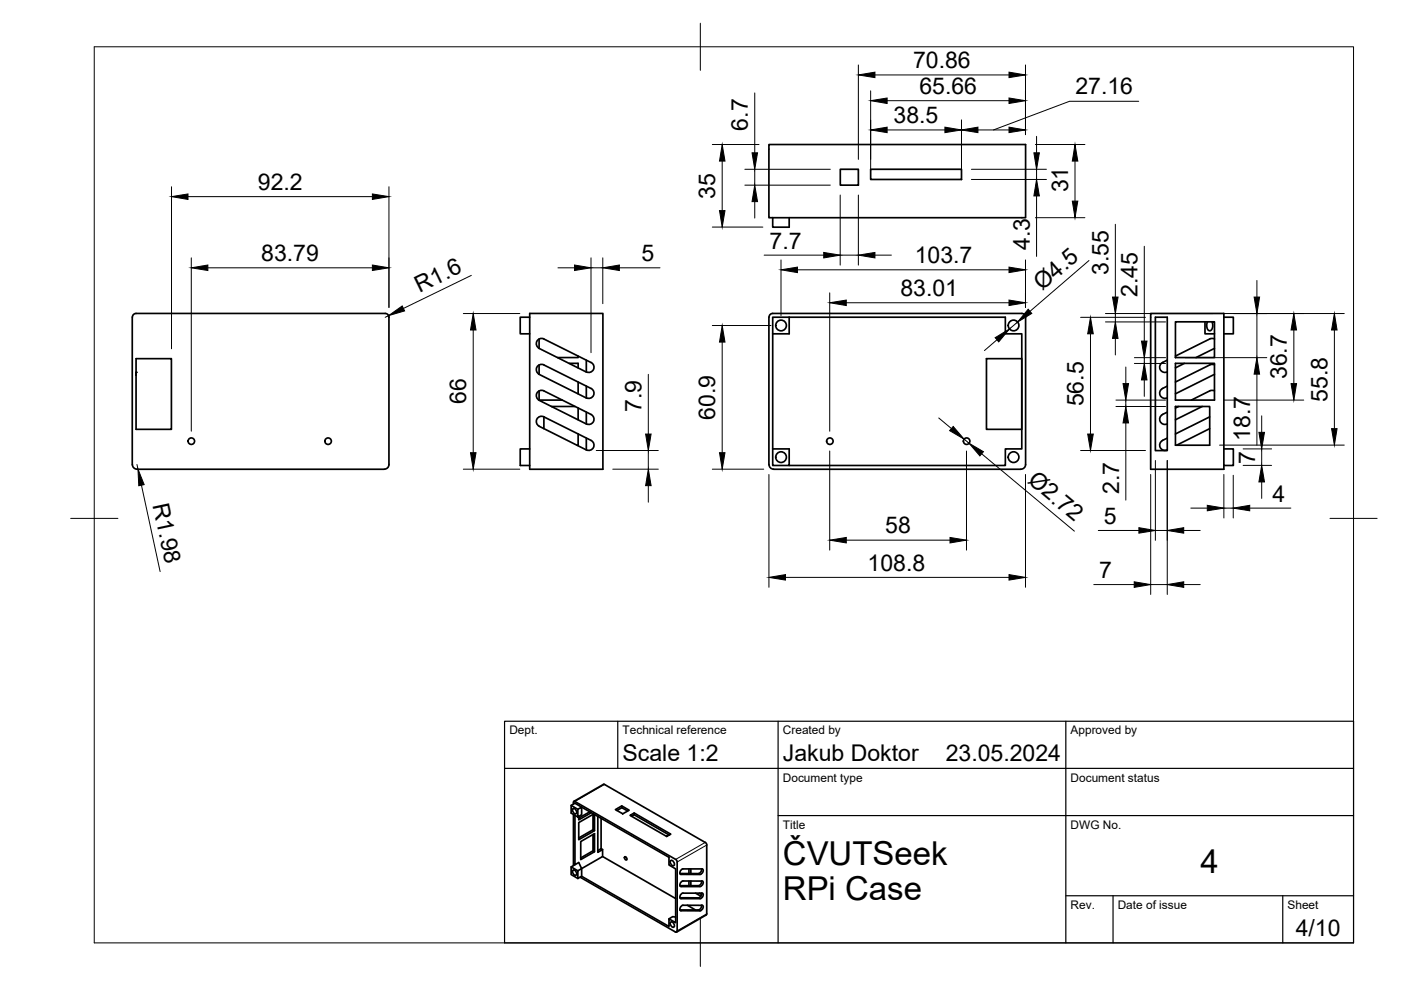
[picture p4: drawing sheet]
<svg xmlns="http://www.w3.org/2000/svg" width="297mm" height="210mm" viewBox="0 0 297 210" stroke-linecap="round" stroke-linejoin="round" font-family="sans-serif">
<!-- layer: Visible -->
<g fill="none" stroke="#000" stroke-width=".36">
<path d="M163 30.6h54.4v15.6h-54.4zM178.2 35.9h3.8v3.4h-3.8zM184.6 35.9h19.3v2.2h-19.3zM163.8 46.2v2h3.5v-2M28 67.3v31.2M28.1 67.3a.79 .79 0 0 1 .8-.8h52.8a.79 .79 0 0 1 .8 .8v31.2a.98 .98 0 0 1-1 1h-52.5a1.02 1.02 0 0 1-.9-1M28.9 78.9v-2.9h7.4v15h-7.4v-12.1v.6M112.3 66.5h15.5v33h-15.5zM112.3 67.3h-2v3.5h2M114.3 71.9v2l10 5v-2.5M114.3 77.4v2l10 5v-2.5M114.3 79.4a1.11 1.11 0 0 1-.5-1.5 1.11 1.11 0 0 1 1.5-.5l10 5a1.11 1.11 0 0 1 .5 1.5 1.11 1.11 0 0 1-1.5 .5"/>
<path d="M114.3 73.9a1.11 1.11 0 0 1-.5-1.5 1.11 1.11 0 0 1 1.5-.5l10 5a1.11 1.11 0 0 1 .5 1.5 1.11 1.11 0 0 1-1.5 .4M120.7 77h1.9v1M122.6 75.5v.3h-4.4M163.8 70.8v24.4M167.3 67.3h45.8v3.5h3.5v24.4h-3.5v3.5h-45.8M167.3 67.3h-3.5v3.5M167.3 67.3v3.5h-3.5M209.1 76h7.5v15h-7.5zM244 66.5h15.5v33h-15.5zM245 67.3h2.5v28.2h-2.5zM247.5 76.4l-1 .5a1.11 1.11 0 0 0-.5 1.5 1.11 1.11 0 0 0 1.5 .4M249.2 68.2h8.3v7.6h-8.3z"/>
<path d="M249.2 77h8.3v7.8h-8.3zM251.1 77l-1.9 1M255.5 68.2v2.6h2M256 68.2a1.35 1.35 0 0 0 .5 1.9 1.35 1.35 0 0 0 .5-1.9M257.5 77.4l-.5-.1-.5 .1-7.3 3.6M257.5 71.9l-.5-.2-.5 .2-7.3 3.6M257.5 79.4l-8.3 4.1M257.5 73.9l-3.9 1.9M259.5 67.3h2v3.5h-2M112.3 95.2h-2v3.5h2M114.3 82.9v1.9h4.9M114.3 84.9l10 5v-2.5"/>
<path d="M114.3 90.4l10 5v-2.5M115.3 82.9a1.11 1.11 0 0 0-1.5 .5 1.11 1.11 0 0 0 .5 1.5M115.3 88.4a1.11 1.11 0 0 0-1.5 .5 1.11 1.11 0 0 0 .5 1.5M115.3 82.9l10 5a1.11 1.11 0 0 1 .5 1.5 1.11 1.11 0 0 1-1.5 .5M115.3 88.4l10 5a1.11 1.11 0 0 1 .5 1.5 1.11 1.11 0 0 1-1.5 .5M115.3 88.4v2.5M116.9 86.2h5M122.6 81v2.5M122.6 86.5v2.5M122.6 92v2.4h-.3M163.8 95.2h3.5v3.5h-3.5zM164 99.5a1.02 1.02 0 0 1-1-1v-31.2a.79 .79 0 0 1 .8-.8h52.8a.79 .79 0 0 1 .8 .8v31.2a.98 .98 0 0 1-.9 1h-52.5"/>
<path d="M247.5 81.9l-1 .5a1.11 1.11 0 0 0-.5 1.5 1.11 1.11 0 0 0 1.5 .5M247.5 87.4l-1 .5a1.11 1.11 0 0 0-.5 1.5 1.11 1.11 0 0 0 1.5 .5M247.5 92.9l-1 .5a1.11 1.11 0 0 0-.5 1.5 1.11 1.11 0 0 0 1.5 .5M249.2 86.2h7.3v8.2h-7.3zM249.9 86.2l-.7 .3M254.9 86.2l-5.7 2.8M256.5 82.9l-3.9 1.9M256.5 90.9l-7 3.5M256.5 88.4l-7.3 3.6M256.5 82.9l.5-.1 .5 .1M259.5 95.2h2v3.5h-2M121.1 170.8l1.4 .8"/>
<path d="M121.4 171.5l.2-.1a.71 .71 0 0 1 .5 1.2 .84 .84 0 0 1-.7-1.1zM121.6 170.5v-.6h.3l21.5 12.5 .2 .4-.1 14.8h-.3l-20.2-11.6M121.6 172.7v10.8M121.7 169.9l6.4-3.6 21.4 12.3M121.9 172.9v10.4l.8-.4 .6 1.3 4.5-2.6v-1.5l-1.1 .6v-7.6M122.5 173.2l-1.4-.8v-1.6l.8-.5 19.9 11.5v1.6l1.5 .8v11.4l-1.5-.8v1.6l-18.5-10.6M122.5 171.6l.8-.5v1.7l-.8 .4zM125.1 172.1l-2.4 1.4M125.4 172.3l-2.7 1.5v-.7M125.7 172.7v3.2l.3 .2v-3.4M125.7 176.9v3.5l.3 .2v-3.8l-2.9 1.6v3.9l2.9-1.7M125.7 175.9l-3 1.8"/>
<path d="M125.9 172.6l-3.2 1.8v3.6l3.3-1.9M127.4 173.5v6.5l-.7 .3M127.4 180l.4 .1M130.5 171.7l1.3-.8 1.6 .9-1.4 .7zM131.8 170.9v.4l1.3 .7M131.8 171.3l-1 .5M133.6 172.9l.9-.5 7.7 4.5-.8 .4zM134.5 172.4v.4l7.4 4.3M134.5 172.8l-.6 .3M149.5 178.6l.4 .6-.1 14.6-.1 .2M121.1 183.8l1.4 .8M121.4 184.5l.2-.1a.71 .71 0 0 1 .5 1.2 .84 .84 0 0 1-.7-1.1z"/>
<path d="M121.9 183.3l-.8 .5v1.6l1.4 .9 .8-.5v-1.6l-.8 .4v1.7M125.7 180.4l-2.6 1.5M127.8 181.6l15.5 8.9M132.4 181.7l.4 .1 .1 .5-.4-.1zM142.2 195.5l.1-.1a.71 .71 0 0 1 .5 1.2 .84 .84 0 0 1-.6-1.1zM142.2 182.5l.1-.1a.71 .71 0 0 1 .5 1.2 .84 .84 0 0 1-.6-1.1zM143.3 194.5l-.7-.2-.8 .5M144.8 189.4h4.2a.83 .83 0 0 1-.6 1.1h-4M144.8 186.8a.71 .71 0 0 0-.4 1.2h4a.69 .69 0 0 0 .6-.5 .69 .69 0 0 0-.2-.7h-4M144.8 189.3a.69 .69 0 0 0-.6 .5 .69 .69 0 0 0 .2 .7M144.8 184.2a.7 .7 0 0 0-.6 .5 .7 .7 0 0 0 .2 .7h4a.69 .69 0 0 0 .6-.5 .69 .69 0 0 0-.2-.7h-4M144.8 191.9a.7 .7 0 0 0-.6 .5 .7 .7 0 0 0 .2 .7h4a.69 .69 0 0 0 .6-.5 .69 .69 0 0 0-.2-.7h-4"/>
<path d="M145.7 191.9l1.7 1M146.1 184.2v1M146.1 186.8v1M146.5 184.2v1M146.5 186.8v1M147.5 189.4l1.1 .6M148.3 189.4l.4 .2M148.7 186.8l-.1 .6-.5 .4h-4M148.7 189.4l-.1 .6-.5 .4-4-.1M148.7 184.2l-.1 .7-.5 .3h-4M148.7 191.9l-.1 .7-.5 .3h-4M149.7 194l-6.3 3.6"/>
<circle cx="165.6" cy="69" r="1.13"/>
<circle cx="214.9" cy="69" r="1.13"/>
<circle cx="40.6" cy="93.5" r=".69"/>
<circle cx="69.6" cy="93.5" r=".69"/>
<circle cx="165.6" cy="96.9" r="1.13"/>
<circle cx="175.9" cy="93.5" r=".69"/>
<circle cx="204.9" cy="93.5" r=".69"/>
<circle cx="214.9" cy="96.9" r="1.13"/>
</g>
<!-- layer: Visible Narrow -->
<path d="M128.2 166.3l-6.3 3.6M149.5 178.6l-6.2 3.6M149.8 179.2l-6.2 3.6M144.2 187.8l.2 .2M144.2 190.4l.2 .1M144.2 185.3l.2 .1M144.2 193l.2 .1M148.1 187.8l.3 .2M148.1 190.4l.3 .1M148.1 185.2l.3 .2M148.1 192.9l.3 .2M149.8 193.8l-6.2 3.6" fill="none" stroke="#000" stroke-width=".21"/>
<!-- layer: Visible -->
<circle cx="28.9" cy="78.9" r=".18" fill="#000"/>
<!-- layer: BORDER -->
<path d="M20 9.9h267v190h-267zM148.5 4.9v10M15 109.9h10M282 109.9h10M148.5 194.9v10" fill="none" stroke="#000" stroke-width=".21"/>
<!-- layer: TITLEBLOCK -->
<path d="M107 152.9h180v47h-180zM131 152.9v10M165 152.9v47M226 152.9v47M107 162.9h180M165 172.9h122M226 189.9h61M236 189.9v10M272 189.9v10" fill="none" stroke="#000" stroke-width=".25"/>
<!-- layer: FD_Dimensions -->
<g fill="none" stroke="#000" stroke-width=".21">
<path d="M160 19.7v12.7M182 13.8v20M184.6 19.3v16.7M185.5 15.9h28.4M217.4 13.8v14.7M36.4 39.6v34.3M82.5 39.6v25.6M151 30.6h9.9M153.1 34.2v10.5M157.9 35.9h18.1M157.9 39.3h18.1M160 35.9v3.4"/>
<path d="M188.1 21.4h25.8M188.1 27.6h12.2M203.9 25.5v10.5M206 35.9h15.9M206 38.1h15.9M207.3 27.6h6.6M219.5 30.6h10.5M219.8 28.9v3.5M219.8 35.9v2.2M227.9 34.2v8.4M241.4 21.5h-14.6l-16.2 6.1M39.9 41.7h39.1"/>
<path d="M40.6 54.7v36.7M44.1 56.8h34.9M99.9 58.4l-14.4 7M118.3 56.8h3.5M125.3 54.7v20.1M125.3 56.8h2.5M127.8 54.7v9.7M131.3 56.8h8.6M151 48.1h10.7M160 42.7v3.5M162 54.1h12.6M165.6 55.1v11.8"/>
<path d="M169.1 57.2h44.8M178.1 41.4v14.8M178.1 54.1h3.9M182 41.4v14.8M185.5 54.1h3.5M217.4 55.1v10.1M219.5 46.2h10.5M219.8 41.5v12.9M230.9 55.2l-12.5 10.8M236.5 47.6v15.4M242.6 52.2v20.1M266.5 59.5v3.5"/>
<path d="M82.5 67.3l-.1-.4-.7 .4M98.2 66.5h12M100.3 70v26M137.5 79.4v12.6M151 69h12.5M153.1 72.5v23.5M175.9 62.1v29.3M179.4 64.2h34.5M211.4 72l-2.7 2.3M215.7 68.3l-1.7 1.5M229.1 67.3h13.8M231.2 70.8v21.2"/>
<path d="M234.4 66.5h50.6M234.4 68.3h12.7M236.5 66.5v1.8M236.5 71.7v3.6M238.7 77.8v3.5M240.5 75.8h6.6M240.5 77.1h6.6M242.6 75.8v1.3M251.3 75.8h17.3M266.5 66.5v9.3M266.5 79.3v15.1M274.3 70v11.3"/>
<path d="M282.9 70v20.9M29 98.5l.3 1M98.2 99.5h12M126.4 95.5h13.2M129.9 99.5h9.7M137.5 95.5v4M151 99.5h10.9M175.9 95.6v21M199 88.6l2.7 2.3M204.4 93.1l1 .9M204.9 95.6v21M208.1 96.2l19.7 16.4"/>
<path d="M229.1 95.5h13.8M236.6 84.8h10.5M236.6 86.2h10.5M238.7 84.8v1.4M238.7 89.7v16.3M242.6 80.6v3.4M245 97.6v17M247.5 97.6v28.4M258.6 94.4h26.4M259.6 84.8h16.8M263.6 95.2h6M263.6 98.7h6"/>
<path d="M267.5 88.2v3.5M267.5 95.2v3.5M30 102.9l4 18.3M137.5 103v3.5M163 100.6v23.9M179.4 114.5h22M217.4 100.6v23.9M232.9 112.5h8.6M244 100.6v25.4M245 112.5h2.5M251 112.5h3.5M252.5 107.7h3.5"/>
<path d="M259.5 100.6v9.2M259.5 107.7h2M261.5 100.8v9M265 107.7h8.7M267.5 102.2v3.5M166.5 122.4h47.4M231.9 123.9h8.6M244 123.9h3.5M251 123.9h3.5"/>
</g>
<g fill="#000" stroke="#000" stroke-width=".21">
<path d="M182 15.9l3.5-.6v1.2zM213.9 15.3l3.5 .6-3.5 .6zM153.1 30.6l.6 3.6h-1.2zM159.4 32.4h1.2l-.6 3.5zM184.6 21.4l3.5-.6v1.1zM184.6 27.6l3.5-.6v1.1zM200.3 27l3.6 .6-3.6 .5zM203.9 27.6l3.4-.6v1.1zM213.9 20.8l3.5 .6-3.5 .5zM213.9 27l3.5 .6-3.5 .5zM219.2 32.4h1.2l-.6 3.5zM227.9 30.6l.6 3.6h-1.1z"/>
<path d="M36.4 41.7l3.5-.6v1.2zM40.6 56.8l3.5-.6v1.2zM79 41.1l3.5 .6-3.5 .6zM79 56.2l3.5 .6-3.5 .6zM121.8 56.2l3.5 .6-3.5 .6zM127.8 56.8l3.5-.6v1.2zM152.5 44.7h1.2l-.6 3.4zM160 39.3l.6 3.4h-1.2zM165.6 57.2l3.5-.6v1.2zM174.6 53.5l3.5 .6-3.5 .6zM182 54.1l3.5-.6v1.2zM213.9 56.6l3.5 .6-3.5 .6z"/>
<path d="M219.8 38.1l.6 3.4h-1.2zM227.4 42.6h1.1l-.6 3.6zM82.4 66.9l2.9-2 .5 1zM100.3 66.5l.6 3.5h-1.1zM153.1 69l.6 3.5h-1.2zM175.9 64.2l3.5-.6v1.2zM211 71.6l3-1.8-2.2 2.7zM213.9 63.6l3.5 .6-3.5 .6zM218 65.6l.8 .9-3.1 1.8zM231.2 67.3l.6 3.5h-1.2zM236.5 68.3l.5 3.4h-1.1zM235.9 63h1.1l-.5 3.5z"/>
<path d="M242 72.3h1.2l-.6 3.5zM265.9 63h1.2l-.6 3.5zM266.5 75.8l.6 3.5h-1.2zM274.3 66.5l.6 3.5h-1.2zM282.9 66.5l.6 3.5h-1.2zM99.8 96h1.1l-.6 3.5zM136.9 92h1.1l-.5 3.5zM152.5 96h1.2l-.6 3.5zM202.1 90.4l2.3 2.7-3.1-1.8zM205.4 94l3.1 1.8-.7 .9zM230.6 92h1.2l-.6 3.5zM238.1 81.3h1.2l-.6 3.5z"/>
<path d="M238.7 86.2l.6 3.5h-1.2zM242.6 77.1l.6 3.5h-1.2zM266.9 91.7h1.2l-.6 3.5zM273.7 81.3h1.2l-.6 3.5zM282.3 90.9h1.2l-.6 3.5zM29.3 99.5l1.3 3.3-1.2 .2zM137.5 99.5l.5 3.5h-1.1zM175.9 114.5l3.5-.5v1.1zM201.4 114l3.5 .5-3.5 .6zM241.5 111.9l3.5 .6-3.5 .5zM247.5 112.5l3.5-.6v1.1zM256 107.1l3.5 .6-3.5 .6z"/>
<path d="M261.5 107.7l3.5-.6v1.2zM267.5 98.7l.6 3.5h-1.2zM163 122.4l3.5-.6v1.2zM213.9 121.8l3.5 .6-3.5 .6zM240.5 123.4l3.5 .5-3.5 .6zM247.5 123.9l3.5-.5v1.1z"/>
</g>
<g font-size="7">
<text x="166" y="183.4">ČVUTSeek</text>
<text x="254.5" y="185.2">4</text>
<text x="166" y="190.9">RPi Case</text>
</g>
<g font-size="4.9">
<text x="193.6" y="14.4">70.86</text>
<text x="194.9" y="19.9">65.66</text>
<text x="228" y="20">27.16</text>
<text x="158.6" y="27.7" transform="rotate(-90 158.6 27.7)">6.7</text>
<text x="189.5" y="26.1">38.5</text>
<text x="54.7" y="40.2">92.2</text>
<text x="226.5" y="40.8" transform="rotate(-90 226.5 40.8)">31</text>
<text x="151.7" y="42.1" transform="rotate(-90 151.7 42.1)">35</text>
<text x="163.2" y="52.7">7.7</text>
<text x="218.3" y="53" transform="rotate(-90 218.3 53)">4.3</text>
<text x="55.4" y="55.3">83.79</text>
<text x="136" y="55.3">5</text>
<text x="194" y="55.7">103.7</text>
<text x="235" y="58.3" transform="rotate(-90 235 58.3)">3.55</text>
<text x="88.9" y="62.1" transform="rotate(-26 88.9 62.1)">R1.6</text>
<text x="190.9" y="62.7">83.01</text>
<text x="220.9" y="61.8" transform="rotate(-41 220.9 61.8)">Ø4.5</text>
<text x="241.2" y="62.9" transform="rotate(-90 241.2 62.9)">2.45</text>
<text x="272.9" y="80.4" transform="rotate(-90 272.9 80.4)">36.7</text>
<text x="98.9" y="85.7" transform="rotate(-90 98.9 85.7)">66</text>
<text x="136" y="87.3" transform="rotate(-90 136 87.3)">7.9</text>
<text x="151.7" y="89" transform="rotate(-90 151.7 89)">60.9</text>
<text x="229.7" y="86.2" transform="rotate(-90 229.7 86.2)">56.5</text>
<text x="281.5" y="85.2" transform="rotate(-90 281.5 85.2)">55.8</text>
<text x="265" y="93.5" transform="rotate(-90 265 93.5)">18.7</text>
<text x="266.1" y="98.3" transform="rotate(-90 266.1 98.3)">7</text>
<text x="32.4" y="107" transform="rotate(78 32.4 107)">R1.98</text>
<text x="217.7" y="102.2" transform="rotate(40 217.7 102.2)">Ø2.72</text>
<text x="237.3" y="104.8" transform="rotate(-90 237.3 104.8)">2.7</text>
<text x="269.8" y="106.3">4</text>
<text x="187.7" y="113.1">58</text>
<text x="234" y="111">5</text>
<text x="184" y="121">108.8</text>
<text x="233.1" y="122.5">7</text>
<text x="132" y="161.4">Scale 1:2</text>
<text x="166" y="161.4">Jakub Doktor</text>
<text x="200.5" y="161.4">23.05.2024</text>
<text x="274.7" y="198.6">4/10</text>
</g>
<g font-size="2.5">
<text x="108" y="155.7">Dept.</text>
<text x="132" y="155.7">Technical reference</text>
<text x="166" y="155.7">Created by</text>
<text x="227" y="155.7">Approved by</text>
<text x="166" y="165.7">Document type</text>
<text x="227" y="165.7">Document status</text>
<text x="166" y="175.7">Title</text>
<text x="227" y="175.7">DWG No.</text>
<text x="227" y="192.7">Rev.</text>
<text x="237" y="192.7">Date of issue</text>
<text x="273" y="192.7">Sheet</text>
</g>
</svg>
